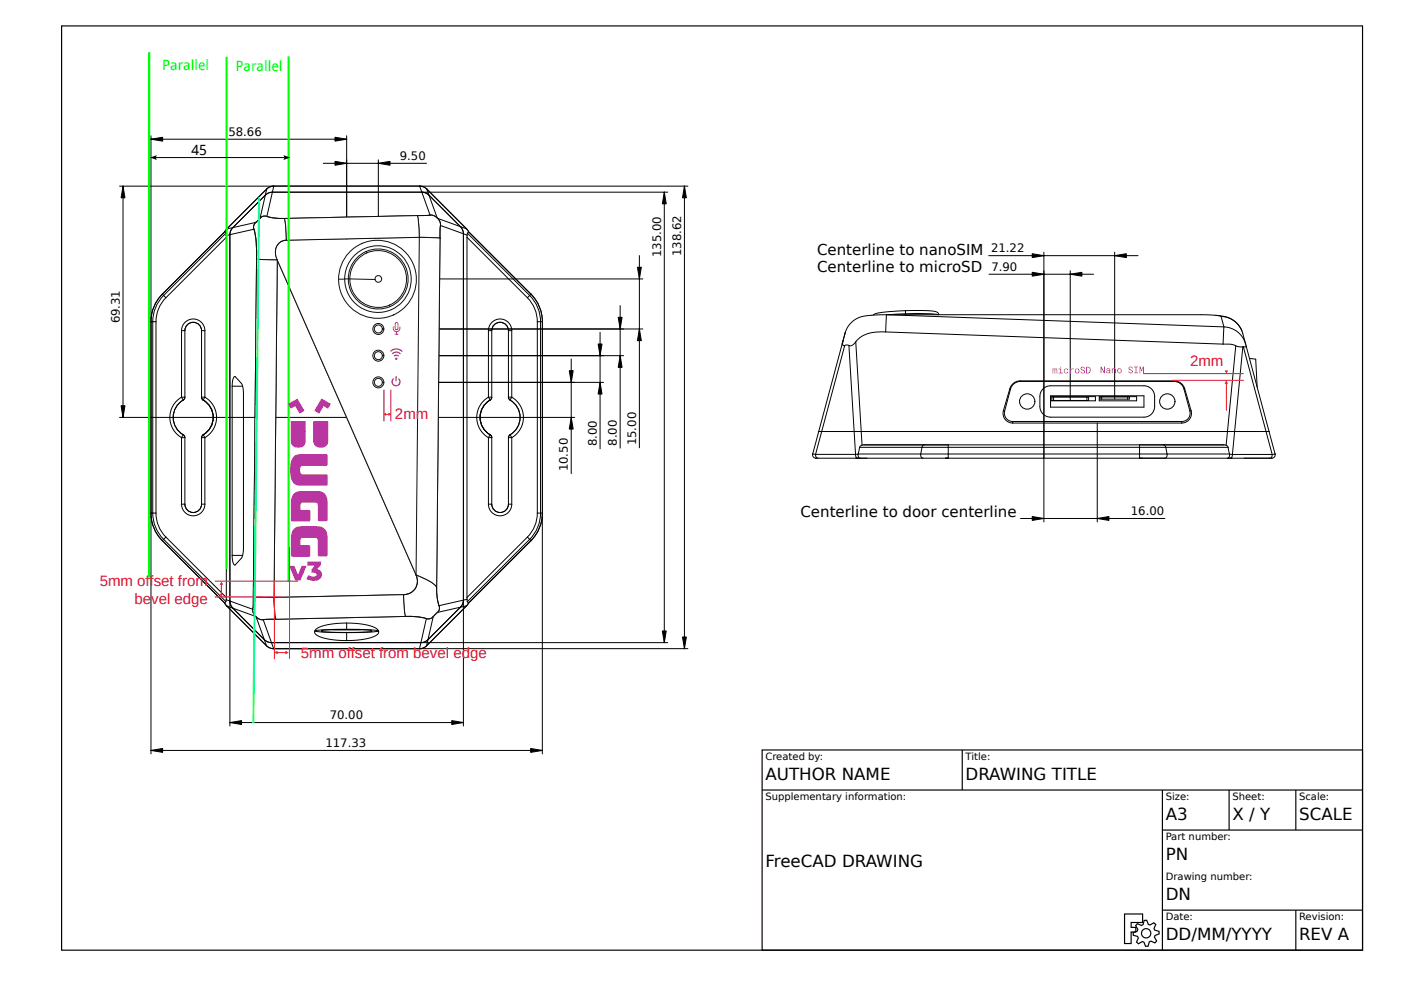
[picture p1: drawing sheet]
<svg xmlns="http://www.w3.org/2000/svg" width="420mm" height="297mm" viewBox="0 0 420 297" stroke-linecap="round" stroke-linejoin="round" font-family="sans-serif">
<!-- layer: Layer 1 -->
<g fill="none" stroke="#000" stroke-width=".35">
<path d="M18.5 7.8h390v277h-390zM228.5 224.8h180v60h-180zM228.5 236.8h180M288.5 224.8v12M348.5 236.8v48M368.5 236.8v12M388.5 236.8v12M348.5 248.8h60M337.1 273.9h5.4v2.6h-3.4v1.4h1.4v1.4h-1.4v3.5h-2zM341 276.8l1.2 .6 .5-.3 .3-1.3h.8l.5 1.2 .5 .2 1.1-.6 .6 .5-.6 1.2 .3 .5 1.3 .3v.8l-1.2 .5-.2 .5 .6 1.1-.5 .6-1.2-.5-.5 .2-.3 1.3h-.8l-.5-1.2-.5-.2-1.1 .7-.6-.6 .6-1.2-.3-.5-1.3-.3v-.8l1.2-.4 .2-.6-.6-1.1zM348.5 272.8h60M388.5 272.8v12"/>
<circle cx="343.6" cy="279.7" r="1.4"/>
</g>
<g fill="#fff">
<path d="M162.6 96.4v57.4z"/>
<path d="M45.2 96.4l.1 57.4z"/>
<path d="M82 194.4h43.8z"/>
<path d="M68 68.6l12-12a3 3 0 0 1 2.1-.8h43.7l1.2 .2 .9 .6 31.3 31.5a11.7 11.7 0 0 1 3.4 8.3v57.4a11.6 11.6 0 0 1-3.4 8.2l-31.3 31.6a2.99 2.99 0 0 1-2.1 .8h-43.8l-1.2-.2-.9-.7-31.2-31.5a11.7 11.7 0 0 1-3.5-8.2v-57.4a11.7 11.7 0 0 1 3.5-8.3z" fill-rule="evenodd"/>
<path d="M69.8 68.2l9.7-9.7-1.5 6.9 .8-.6 1.2 .1-1.2-.1-.8 .6 1.5-6.9 .8-.6 1.4-.3-1.7 7.3 2.3 .5 3 .1 .6 6.5a3.8 3.8 0 0 0-2.8 5.9l-6.2-.2-.1-5.6-.7-3.4 .7 3.4 .1 4.9-1.1 105.6 .1-3.8 6.2 .3 .6 6.5-3.8 .1 43.2-1 3.5 .2 2.2 .5-2.8-.6-3.5-.1-.5-6.5a4.1 4.1 0 0 0 3.7-5.9l4.5 2.1a2.64 2.64 0 0 1 1.7 3.2l.7 3.9-.5-2.4-.2-3.2 1.1-108.3-.1 3.8-6.2-.3-.6-6.5 3.8-.1-43.6 1-4-.3-1.3-.3 1.7-7.3h44.8l2.4 6.9 1.3 .2 .9 .6-.9-.6-1.3-.2-2.4-6.9h.4l1.7 .9 2.6 7 6.8 2.4 .6 .8 .3 1.4-6.9-2.5 6.9 2.5v109.8l-7.3 1.6 .1 1.1-.6 .9 .6-.9-.1-1.1 7.3-1.6v.4l-.9 1.7-6.9 1.5 6.9-1.5-9.7 9.7 1.6-6.9 1.2-1.3-1.8 1.7-.6 .3-.9-.1-1.6 7.2h-44.8l-2.5-6.9-1.2-.2-.9-.6 .9 .6 1.2 .2 2.5 6.9h-.5l-1.7-.9-2.6-7-6.8-2.4-.5-.8-.4-1.4 6.9 2.5-6.9-2.5v-109.8l7.2-1.6a1.82 1.82 0 0 1 .6-2.1z" fill-rule="evenodd"/>
<path d="M83.7 72.8l1-.6 1.2-.2 39.8-.9-1 101.2-41.6-94.4a4.3 4.3 0 0 1 .6-5.1z" fill-rule="evenodd"/>
<path d="M83.1 77.9l41.6 94.4a4.1 4.1 0 0 1-3.7 5.9l-38.9 .9z" fill-rule="evenodd"/>
<path d="M49.7 89.2l18.1-18.1v108l-18.1-18.1a10.2 10.2 0 0 1-2.9-7.2v-57.4a10.2 10.2 0 0 1 2.9-7.2z" fill-rule="evenodd"/>
<path d="M140 71.1l18.1 18.1a10.2 10.2 0 0 1 3 7.2v57.4a10.2 10.2 0 0 1-3 7.2l-18.1 18.1z" fill-rule="evenodd"/>
<path d="M105.1 75.2a11.7 11.7 0 0 0-1.6 15 11.7 11.7 0 0 0 14.4 4.2l-8.6-19.9a10 10 0 0 1 13.6 6.4 10 10 0 0 1-8.2 12.6 10 10 0 0 1-11.4-9.9l-1.8 .1 6.9-10.7-1.2 .6zM108.4 73l-6.9 10.7 1.7-.1a10.4 10.4 0 0 1 6.1-9.1l8.6 19.9a11.7 11.7 0 0 0 5.9-15.4 11.7 11.7 0 0 0-15.4-6z" fill-rule="evenodd"/>
<path d="M125.7 71.1l6.2 .3-1 104.5a14.2 14.2 0 0 0-6.2-3.6z" fill-rule="evenodd"/>
<path d="M76.9 77.7l6.2 .2-1 101.2-6.2-.3z" fill-rule="evenodd"/>
<path d="M55.4 96.6a3.5 3.5 0 0 1 3.9-.7 3.5 3.5 0 0 1 2.1 3.2v19.9a7 7 0 0 1 0 12.2v19.9a3.5 3.5 0 0 1-3.5 3.5 3.5 3.5 0 0 1-3.5-3.5v-19.9a7 7 0 0 1 0-12.2v-19.9a3.5 3.5 0 0 1 1-2.5z" fill-rule="evenodd"/>
<path d="M147.4 96.6a3.5 3.5 0 0 1 3.9-.7 3.5 3.5 0 0 1 2.1 3.2v19.9a7 7 0 0 1 0 12.2v19.9a3.5 3.5 0 0 1-3.5 3.5 3.5 3.5 0 0 1-3.5-3.5v-19.9a7 7 0 0 1 0-12.2v-19.9a3.5 3.5 0 0 1 1-2.5z" fill-rule="evenodd"/>
<path d="M105.1 75.2a11.7 11.7 0 0 0-1.6 15 11.7 11.7 0 0 0 14.4 4.2l-9.5-21.4-1.2 .6zM108.4 73l9.5 21.4a11.7 11.7 0 0 0 5.9-15.4 11.7 11.7 0 0 0-15.4-6z" fill-rule="evenodd"/>
<path d="M109.9 75.8l2.5 8a1 1 0 0 0 1.6 .6 1 1 0 0 0-.1-1.7 1 1 0 0 0-1.5 .8v.3l-7.5-.2 11.9 7.8a8.5 8.5 0 0 0 4.3-11.2 8.5 8.5 0 0 0-11.2-4.4zM106.6 76.2a10 10 0 0 1 15.5 2.7 10 10 0 0 1-6.4 14.4 10 10 0 0 1-12.4-9.7h1.1l5.3-8.2a9 9 0 0 0-4.5 11.8 9 9 0 0 0 11.8 4.6l-7.1-16a8.5 8.5 0 0 0-4.3 11.2 8.5 8.5 0 0 0 11.2 4.4l-11.9-7.8h-1.6a10 10 0 0 1 3.3-7.4zM109.7 75.4l-5.3 8.2 8 .2 4.6 8a9 9 0 0 0 4.6-11.8 9 9 0 0 0-11.9-4.6z" fill-rule="evenodd"/>
<path d="M56.4 97.1a2.5 2.5 0 0 1 2.6-.3 2.5 2.5 0 0 1 1.4 2.3l.2 20.4a6.3 6.3 0 0 1 0 11.2l-.2 20.4a2.5 2.5 0 0 1-2.5 2.5 2.5 2.5 0 0 1-2.5-2.5l-.1-20.4a6.3 6.3 0 0 1 0-11.2l.1-20.4a2.5 2.5 0 0 1 1-2z" fill-rule="evenodd"/>
<path d="M148.4 97.1a2.5 2.5 0 0 1 2.6-.3 2.5 2.5 0 0 1 1.4 2.3l.2 20.4a6.3 6.3 0 0 1 0 11.2l-.2 20.4a2.5 2.5 0 0 1-2.5 2.5 2.5 2.5 0 0 1-2.5-2.5l-.1-20.4a6.3 6.3 0 0 1 0-11.2l.1-20.4a2.5 2.5 0 0 1 1-2z" fill-rule="evenodd"/>
<path d="M85.3 65.5l39.8-.9 .6 6.5-39.8 .9z" fill-rule="evenodd"/>
<path d="M82.1 179.1l38.9-.9 .5 6.5-38.8 .9z" fill-rule="evenodd"/>
<path d="M106.8 77.4a9 9 0 0 0-.7 11.4 9 9 0 0 0 10.9 3l-7.3-16.4-1 .5zM109.7 75.4l7.3 16.4a9 9 0 0 0 4.6-11.8 9 9 0 0 0-11.9-4.6z" fill-rule="evenodd"/>
<path d="M109.9 75.8l6.9 15.6a8.5 8.5 0 0 0 4.3-11.2 8.5 8.5 0 0 0-11.2-4.4zM107.2 77.8a8.5 8.5 0 0 0-.8 10.7 8.5 8.5 0 0 0 10.4 2.9l-6.9-15.6-1 .5z" fill-rule="evenodd"/>
<path d="M70.2 112.9l.4 .1 1.9 2.1 .5 2.9v46.7l-.5 2.4-1.9 2.1a.46 .46 0 0 1-.5 0 .46 .46 0 0 1-.2-.5l-.3-2.3v-50.7l.2-1.8z" fill-rule="evenodd"/>
<path d="M70.2 112.9l.4 .1 1.8 2 .6 2.4v46.8l-.3 2.2h-3.1v-50.7h3.1h-3.1l.2-1.8z" fill-rule="evenodd"/>
<path d="M138.9 70.1l1.1 .4v109.1l-1.1 .3z" fill-rule="evenodd"/>
<path d="M67.8 70.6l1.1-.3v109.8l-1.1-.4z" fill-rule="evenodd"/>
<path d="M82.1 55.8h43.7l.7 1.8h-44.8z" fill-rule="evenodd"/>
<path d="M81.4 192.6h44.8l-.4 1.8h-43.8z" fill-rule="evenodd"/>
<path d="M94.8 188.5a21 21 0 0 1 12.1-1.6 10.5 10.5 0 0 1 6.4 1.9l.2 .8a5.6 5.6 0 0 1-4.3 2 27.1 27.1 0 0 1-14.1-1.1 1.08 1.08 0 0 1-.8-.9 1.08 1.08 0 0 1 .5-1.1z" fill-rule="evenodd"/>
<path d="M45.8 96.4h1v57.4h-1z" fill-rule="evenodd"/>
<path d="M161.1 96.4h.9v57.4h-.9z" fill-rule="evenodd"/>
<path d="M94.4 189a102.7 102.7 0 0 1 19 0l.1 .6a5.6 5.6 0 0 1-4.3 2l-5.3 .4v-2.4l6.6-.1 3-.4a97.6 97.6 0 0 1-19.1 0l3 .4 6.5 .1v2.4a18.3 18.3 0 0 1-9.2-1.8l-.4-.6z" fill-rule="evenodd"/>
<path d="M162 96.4h.6v57.4h-.6z" fill-rule="evenodd"/>
<path d="M45.3 96.4h.5v57.4h-.5z" fill-rule="evenodd"/>
<path d="M67.8 69.9v1.2l-18.1 18.1-.6-.6z" fill-rule="evenodd"/>
<path d="M140 179.1l18.1-18.1 .7 .6-18.7 18.7z" fill-rule="evenodd"/>
<path d="M49.7 161l18.1 18.1-.1 1.2-18.6-18.7z" fill-rule="evenodd"/>
<path d="M140.1 69.9l18.7 18.7-.7 .6-18.1-18.1z" fill-rule="evenodd"/>
<path d="M128.6 58.5l9.4 9.4-6.9-2.6z" fill-rule="evenodd"/>
<path d="M69.8 182.3l7 2.6 2.4 6.8z" fill-rule="evenodd"/>
<path d="M60.4 99.1h1v19.9h-1z" fill-rule="evenodd"/>
<path d="M146.4 99.1h1v19.9h-1z" fill-rule="evenodd"/>
<path d="M54.4 131.2h1v19.9h-1z" fill-rule="evenodd"/>
<path d="M152.4 131.2h1v19.9h-1z" fill-rule="evenodd"/>
<path d="M146.4 131.2h1v19.9h-1z" fill-rule="evenodd"/>
<path d="M60.4 131.2h1v19.9h-1z" fill-rule="evenodd"/>
<path d="M54.4 99.1h1v19.9h-1z" fill-rule="evenodd"/>
<path d="M152.4 99.1h1v19.9h-1z" fill-rule="evenodd"/>
<path d="M80 56.6l-.5 1.9-9.7 9.7-1.8 .4z" fill-rule="evenodd"/>
<path d="M138 182l1.9-.4-12 11.9 .4-1.8z" fill-rule="evenodd"/>
<path d="M158.8 161.6l.4 .4-18.8 18.8-.3-.5z" fill-rule="evenodd"/>
<path d="M48.7 88.2l18.7-18.8 .4 .5-18.7 18.7z" fill-rule="evenodd"/>
<path d="M140.4 69.4l18.8 18.8-.4 .4-18.7-18.7z" fill-rule="evenodd"/>
<path d="M48.7 162l.4-.4 18.6 18.7-.3 .4z" fill-rule="evenodd"/>
<path d="M94.8 188.5a17.3 17.3 0 0 1 9.1-1.8v1.9l-6.3 .1-3.2 .3z" fill-rule="evenodd"/>
<path d="M103.9 186.7a17.3 17.3 0 0 1 9.1 1.8l.4 .5-3.1-.3-6.4-.1z" fill-rule="evenodd"/>
<path d="M53.1 120l1.3-1 .5 .9a6 6 0 0 0 0 10.4l-.5 .9a7 7 0 0 1-1.3-11.2z" fill-rule="evenodd"/>
<path d="M61.4 119a7 7 0 0 1 0 12.2l-.5-.9a6 6 0 0 0 0-10.4z" fill-rule="evenodd"/>
<path d="M153.4 119a7 7 0 0 1 0 12.2l-.5-.9a6 6 0 0 0 0-10.4z" fill-rule="evenodd"/>
<path d="M145.1 120l1.3-1 .5 .9a6 6 0 0 0 0 10.4l-.5 .9a7 7 0 0 1-1.3-11.2z" fill-rule="evenodd"/>
<path d="M127.8 185.4h1l1.1-.6-1.6 6.9-.8 .6-1.3 .3z" fill-rule="evenodd"/>
<path d="M69.8 68.2l6.9-1.6a1.84 1.84 0 0 0-.6 2.1l-7.2 1.6 .3-1.3z" fill-rule="evenodd"/>
<path d="M127.9 56.7l12 11.9-1.9-.7-9.4-9.4z" fill-rule="evenodd"/>
<path d="M68 181.6l1.8 .7 9.4 9.4 .7 1.8z" fill-rule="evenodd"/>
<path d="M96.4 188.9l10.9-.2 4.1 .2v.4l-11.3 .2-3.7-.2z" fill-rule="evenodd"/>
<path d="M96.8 188.9l11.4-.2 2.8 .2 .4 .4-7.5 .2-7.5-.2z" fill-rule="evenodd"/>
<path d="M147.4 96.6a3.5 3.5 0 0 1 3.9-.7 3.5 3.5 0 0 1 2.1 3.2h-1a2.5 2.5 0 0 0-2.5-2.5 2.5 2.5 0 0 0-2.5 2.5h-1a3.5 3.5 0 0 1 1-2.5z" fill-rule="evenodd"/>
<path d="M55.4 96.6a3.5 3.5 0 0 1 3.9-.7 3.5 3.5 0 0 1 2.1 3.2h-1a2.5 2.5 0 0 0-2.5-2.5 2.5 2.5 0 0 0-2.5 2.5h-1a3.5 3.5 0 0 1 1-2.5z" fill-rule="evenodd"/>
<path d="M146.4 151.1h1a2.5 2.5 0 0 0 2.5 2.5 2.5 2.5 0 0 0 2.5-2.5h1a3.5 3.5 0 0 1-3.5 3.5 3.5 3.5 0 0 1-3.5-3.5z" fill-rule="evenodd"/>
<path d="M54.4 151.1h1a2.5 2.5 0 0 0 2.5 2.5 2.5 2.5 0 0 0 2.5-2.5h1a3.5 3.5 0 0 1-3.5 3.5 3.5 3.5 0 0 1-3.5-3.5z" fill-rule="evenodd"/>
<path d="M45.8 153.8h1a10.2 10.2 0 0 0 2.9 7.2l-.6 .6a11.1 11.1 0 0 1-3.3-7.8z" fill-rule="evenodd"/>
<path d="M158.8 88.6a11.1 11.1 0 0 1 3.2 7.8h-.9a10.2 10.2 0 0 0-3-7.2z" fill-rule="evenodd"/>
<path d="M161.1 153.8h.9a11.1 11.1 0 0 1-3.2 7.8l-.7-.6a10.2 10.2 0 0 0 3-7.2z" fill-rule="evenodd"/>
<path d="M49.1 88.6l.6 .6a10.2 10.2 0 0 0-2.9 7.2h-1a11.1 11.1 0 0 1 3.3-7.8z" fill-rule="evenodd"/>
<path d="M69.6 166.4h3.1l-.3 .9-1.8 1.9a.46 .46 0 0 1-.5 0 .46 .46 0 0 1-.2-.5z" fill-rule="evenodd"/>
<path d="M158.8 88.6l.4-.4a11.7 11.7 0 0 1 3.4 8.2h-.6a11.1 11.1 0 0 0-3.2-7.8z" fill-rule="evenodd"/>
<path d="M45.3 153.8h.5a11.1 11.1 0 0 0 3.3 7.8l-.4 .4a11.7 11.7 0 0 1-3.4-8.2z" fill-rule="evenodd"/>
<path d="M48.7 88.2l.4 .4a11.1 11.1 0 0 0-3.3 7.8h-.5a11.7 11.7 0 0 1 3.4-8.2z" fill-rule="evenodd"/>
<path d="M162 153.8h.6a11.7 11.7 0 0 1-3.4 8.2l-.4-.4a11.1 11.1 0 0 0 3.2-7.8z" fill-rule="evenodd"/>
<path d="M126.2 192.6l1.3-.3 .8-.6-.4 1.8-.9 .6-1.2 .3z" fill-rule="evenodd"/>
<path d="M80 56.6l.8-.6 1.3-.2-.4 1.8-1.4 .3-.8 .6z" fill-rule="evenodd"/>
<path d="M125.8 55.8l1.2 .2 .9 .7 .7 1.8-1.2-.8-.9-.1z" fill-rule="evenodd"/>
<path d="M79.2 191.7l1.3 .7 .9 .2 .6 1.8-1.2-.2-.9-.7z" fill-rule="evenodd"/>
<path d="M138.9 179.9l1.1-.3 .1 .7a.63 .63 0 0 1 .3 .6 .63 .63 0 0 1-.4 .6l-2 .5 .6-.8z" fill-rule="evenodd"/>
<path d="M68 68.6l1.8-.4-.6 .8-.3 1.3-1.1 .3v-.7a.63 .63 0 0 1-.4-.6 .63 .63 0 0 1 .5-.6z" fill-rule="evenodd"/>
<path d="M138 67.9l2.1 .9a.66 .66 0 0 1 .3 .6 .66 .66 0 0 1-.3 .6l-.1 .5-1.1-.4-.3-1.4z" fill-rule="evenodd"/>
<path d="M67.8 179.7l1.1 .4 .2 1 .7 1.2-2-.9a.66 .66 0 0 1-.4-.6 .66 .66 0 0 1 .4-.6z" fill-rule="evenodd"/>
<path d="M82.1 55.8h43.7z" fill-rule="evenodd"/>
<path d="M140.4 180.8l18.8-18.8z" fill-rule="evenodd"/>
<path d="M67.4 69.4l-18.7 18.8z" fill-rule="evenodd"/>
<path d="M140.4 69.4l18.8 18.8z" fill-rule="evenodd"/>
<path d="M48.7 162l18.7 18.8z" fill-rule="evenodd"/>
<path d="M99.6 188.7h8.6z" fill-rule="evenodd"/>
<path d="M54.9 130.3l.5 .9h-1z" fill-rule="evenodd"/>
<path d="M146.4 119h1v.3l-.5 .6z" fill-rule="evenodd"/>
<path d="M152.7 130.5l.2-.2 .5 .9h-1z" fill-rule="evenodd"/>
<path d="M146.9 130.3l.5 .9h-1z" fill-rule="evenodd"/>
<path d="M60.7 130.5l.2-.2 .5 .9h-1z" fill-rule="evenodd"/>
<path d="M152.4 119h1l-.5 .9z" fill-rule="evenodd"/>
<path d="M54.4 119h1l-.5 .9z" fill-rule="evenodd"/>
<path d="M60.4 119h1l-.5 .9z" fill-rule="evenodd"/>
<path d="M162.6 153.8a11.2 11.2 0 0 1-3.4 8.2 11.7 11.7 0 0 0 3.4-8.2z" fill-rule="evenodd"/>
<path d="M45.2 153.8a12.1 12.1 0 0 0 3.5 8.2 11.7 11.7 0 0 1-3.5-8.2z" fill-rule="evenodd"/>
<path d="M48.7 88.1a12.1 12.1 0 0 0-3.5 8.3 11.7 11.7 0 0 1 3.5-8.3z" fill-rule="evenodd"/>
<path d="M159.2 88.2a11.3 11.3 0 0 1 3.4 8.2 11.7 11.7 0 0 0-3.4-8.2z" fill-rule="evenodd"/>
<path d="M68 68.6l12-12z" fill-rule="evenodd"/>
<path d="M139.9 181.6l-12 11.9z" fill-rule="evenodd"/>
<path d="M68 181.6l11.9 11.9z" fill-rule="evenodd"/>
<path d="M127.9 56.7l12 11.9z" fill-rule="evenodd"/>
<path d="M111 188.9h.4v.4z" fill-rule="evenodd"/>
<path d="M96.4 188.9h.4l-.4 .4z" fill-rule="evenodd"/>
<path d="M125.8 194.4l1.2-.3 .9-.5a2.78 2.78 0 0 1-2.1 .8z" fill-rule="evenodd"/>
<path d="M80 56.6a2.79 2.79 0 0 1 2.1-.8l-1.3 .2z" fill-rule="evenodd"/>
<path d="M79.9 193.5l.9 .7 1.2 .2a2.82 2.82 0 0 1-2.1-.9z" fill-rule="evenodd"/>
<path d="M125.8 55.8a3 3 0 0 1 2.1 .9l-.9-.7z" fill-rule="evenodd"/>
<path d="M68 68.6l-.6 .8z" fill-rule="evenodd"/>
<path d="M140.4 180.8l-.5 .8z" fill-rule="evenodd"/>
<path d="M139.9 68.6l.6 .8z" fill-rule="evenodd"/>
<path d="M67.4 180.8l.6 .8z" fill-rule="evenodd"/>
<path d="M75.8 182.6l.1 1 .7 1.1-.7-1.1z" fill-rule="evenodd"/>
<path d="M76.7 66.6l1.3-1.2z" fill-rule="evenodd"/>
<path d="M131.2 65.5l.7 1.1 .1 1-.1-1z" fill-rule="evenodd"/>
<circle cx="113.4" cy="114.6" r="1.65"/>
<circle cx="113.4" cy="98.6" r="1.65"/>
<circle cx="113.4" cy="106.6" r="1.65"/>
<circle cx="113.4" cy="106.6" r="1.2"/>
<circle cx="113.4" cy="114.6" r="1.2"/>
<circle cx="113.4" cy="98.6" r="1.2"/>
<circle cx="113.4" cy="83.6" r="1"/>
</g>
<g fill="none" stroke="#000" stroke-width=".3">
<path d="M35.8 55.8h170.4M36.9 55.8l.6 3.5h-1.2zM36.9 55.8v69.3M45.3 41.7l3.5-.6v1.2zM45.3 40.7v185.2M45.3 41.7h58.6M79.5 58.5l-9.7 9.7-.6 .8-.3 1.3M79.5 58.5l-1.5 6.9M80 56.6h.1M80 56.6l-12 12M80 56.6l-.5 1.9M82.1 55.8l-1.3 .2-.8 .6"/>
<path d="M82.1 55.8a3 3 0 0 0-2.1 .8M82.1 55.8h.1M82.1 55.8l-2.1 9.1M96.9 48.9h31M100.4 48.4l3.5 .5-3.5 .6zM100.4 41.1l3.5 .6-3.5 .6zM103.9 40.7v84.4M113.4 48.9l3.5-.5v1.1zM113.4 47.9v65.5M125.8 55.8l1.2 .2 .9 .6M125.8 55.8l1.2 .2 .9 .7M125.8 55.8l3.1 8.7"/>
<path d="M125.8 55.8h.1M126.5 57.6l.9 .1 1.2 .8 9.4 9.4 .6 .8 .3 1.4v147.5M127.9 56.7l12 11.9M127.9 56.7l3.2 8.6M127.9 56.6v.1M199.1 57.6l.6 3.5h-1.1zM199.1 57.6v135M200.2 57.6h-118.5l-1.4 .3-.8 .6M205.2 55.8l.6 3.5h-1.2zM205.2 55.8v138.6M67.4 69.4h.1M67.4 69.4l-18.7 18.8"/>
<path d="M67.4 69.4l.4 .5M67.8 69.9v.7M67.8 69.9l-18.7 18.7M67.8 70.6v.5M67.8 71.1v108M67.8 71.1l-18.1 18.1M68 68.6h.1M68 68.6l-.6 .8M68.9 70.3v147.3M68.9 70.3l-1.1 .3M76.1 68.7l.7 3.4 .1 5.6M76.1 68.7l-7.2 1.6"/>
<path d="M76.7 66.6a1.84 1.84 0 0 0-.6 2.1M76.7 66.6l-8.7 2M76.9 77.7l6.2 .2M76.9 77.7l-1 101.1M78 65.4l-1.3 1.2M80 64.9l2.3 .5 3 .1M80 64.9l-1.2-.1-.8 .6M83.1 77.9l41.6 94.4M83.1 77.9l-1 101.2M85.3 65.5l.6 6.5M85.9 72a3.8 3.8 0 0 0-2.8 5.9M125.1 64.6l.6 6.5"/>
<path d="M125.1 64.6l-39.8 .9M125.7 71.1l-1 101.2M125.7 71.1l6.2 .3M125.7 71.1l-39.8 .9M128.9 64.5l1.3 .2 .9 .6M128.9 64.5l-3.8 .1M131.1 65.3l.1 .2M131.2 65.5l8.7 3.1M131.2 65.5l.7 1.1 .1 1M131.9 71.4l-1 104.5M132 67.6l8 2.9M132 67.6l-.1 3.8"/>
<path d="M139.9 68.6l.6 .8M139.9 68.6h.1M140 71.1v108M140 71.1l18.1 18.1M140 70.5v.6M140.1 69.9l-.1 .6M140.1 69.9l18.7 18.7M140.4 69.4l-.3 .5M140.4 69.4l18.8 18.7M140.5 69.4h-.1M140.5 69.4h.1M191.7 76.6v57.6"/>
<path d="M45.2 96.4v57.4M45.2 96.4h1.6M46.8 96.4v57.4M48.7 88.1a11.7 11.7 0 0 0-3.5 8.3M48.7 88.1l.4 .5M48.7 88.2a11.7 11.7 0 0 0-3.4 8.2M49.1 88.6a11.1 11.1 0 0 0-3.3 7.8v57.4a11.1 11.1 0 0 0 3.3 7.8l18.6 18.7M49.1 88.6l.6 .6M49.7 89.2a10.2 10.2 0 0 0-2.9 7.2M54.4 99.1a3.5 3.5 0 0 1 3.5-3.5 3.5 3.5 0 0 1 3.5 3.5M54.4 99.1h1M54.4 99.1v19.9"/>
<path d="M55.4 99.1a2.5 2.5 0 0 1 2.5-2.5 2.5 2.5 0 0 1 2.5 2.5M55.4 99.1v19.9M60.4 99.1v19.9M60.4 99.1h1M61.4 99.1v19.9M103.3 83.6l-1.8 .1M103.3 83.6l9.1 .2M114.4 83.6a1 1 0 0 0-1.1-1 1 1 0 0 0-.9 1.2M114.4 83.6a1 1 0 0 1-.9 1 1 1 0 0 1-1.1-.8M114.4 83.6h78.3M115.1 98.6h77.6M146.4 99.1h1"/>
<path d="M146.4 99.1a3.5 3.5 0 0 1 3.5-3.5 3.5 3.5 0 0 1 3.5 3.5M146.4 99.1v19.9M147.4 99.1a2.5 2.5 0 0 1 2.5-2.5 2.5 2.5 0 0 1 2.5 2.5M147.4 99.1v19.9M152.4 99.1v19.9M152.4 99.1h1M153.4 99.1v19.9M158.1 89.2a10.2 10.2 0 0 1 3 7.2M158.8 88.6a11.1 11.1 0 0 1 3.2 7.8v57.4a11.1 11.1 0 0 1-3.2 7.8M158.8 88.6l-.7 .6M159.2 88.2a11.7 11.7 0 0 1 3.4 8.2v129.5M159.2 88.2l-.4 .4"/>
<path d="M159.2 88.1a11.7 11.7 0 0 1 3.4 8.3M159.2 88.1v.1M161.1 96.4h1.5M161.1 96.4v57.4M162.6 96.4v57.4M179.9 99.6v34.9M185.3 95.1h1.2l-.6 3.5zM185.9 91.6v42.7M191.1 80.1h1.2l-.6 3.5zM191.7 98.6l.6 3.5h-1.2zM54.4 119a7 7 0 0 0 0 12.2M54.4 119l.5 .9"/>
<path d="M54.4 119h1M54.9 119.9a6 6 0 0 0 0 10.4M55.4 119l-.5 .9M60.4 119h1M60.4 119l.5 .9M60.9 119.9a6 6 0 0 1 0 10.4M61.4 119a7 7 0 0 1 0 12.2M61.4 119l-.5 .9M69.6 115.7l.2-2a.58 .58 0 0 1 .8-.7l1.9 2.2 .5 2.8v46.7l-.5 2.4-1.9 2.1a.46 .46 0 0 1-.5 0 .46 .46 0 0 1-.2-.5l-.3-2.3M69.6 115.7v50.7M69.6 115.7h3.1M115.1 106.6h71.9"/>
<path d="M146.4 119a7 7 0 0 0 0 12.2M146.4 119h1M146.4 119l.5 .9M146.9 119.9a6 6 0 0 0 0 10.4M147.4 119l-.5 .9M152.4 119l.5 .9M152.4 119h1M152.9 119.9a6 6 0 0 1 0 10.4M153.4 119a7 7 0 0 1 0 12.2M153.4 119l-.5 .9M170.7 111.1h1.1l-.6 3.5zM171.2 107.6v34.4"/>
<path d="M179.3 103.1h1.2l-.6 3.5zM179.9 114.6l.6 3.5h-1.2zM180.9 114.6h-65.8M185.9 106.6l.6 3.5h-1.2zM35.8 125.1h136.5M36.3 121.6h1.2l-.6 3.5zM54.4 131.2h1M54.4 131.2v19.9M54.9 130.3l.5 .9M54.9 130.3l-.5 .9M55.4 131.2v19.9M60.4 131.2h1"/>
<path d="M60.4 131.2v19.9M60.9 130.3l.5 .9M60.9 130.3l-.5 .9M61.4 131.2v19.9M146.4 131.2h1M146.4 131.2v19.9M146.9 130.3l.5 .9M146.9 130.3l-.5 .9M147.4 131.2v19.9M152.4 131.2v19.9M152.4 131.2h1M152.9 130.3l-.5 .9"/>
<path d="M152.9 130.3l.5 .9M153.4 131.2v19.9M171.2 125.1l.6 3.5h-1.1zM45.2 153.8h1.6M45.2 153.8a11.7 11.7 0 0 0 3.5 8.2M45.3 153.8a11.7 11.7 0 0 0 3.4 8.2M46.8 153.8a10.2 10.2 0 0 0 2.9 7.2M54.4 151.1a3.5 3.5 0 0 0 3.5 3.5 3.5 3.5 0 0 0 3.5-3.5M54.4 151.1h1M55.4 151.1a2.5 2.5 0 0 0 2.5 2.5 2.5 2.5 0 0 0 2.5-2.5M60.4 151.1h1M146.4 151.1h1"/>
<path d="M146.4 151.1a3.5 3.5 0 0 0 3.5 3.5 3.5 3.5 0 0 0 3.5-3.5M147.4 151.1a2.5 2.5 0 0 0 2.5 2.5 2.5 2.5 0 0 0 2.5-2.5M152.4 151.1h1M161.1 153.8h1.5M161.1 153.8a10.2 10.2 0 0 1-3 7.2M162.6 153.8a11.7 11.7 0 0 1-3.4 8.2M48.7 162l18.7 18.8M48.7 162h.1M49.7 161l-1 1M49.7 161l18.1 18.1M67.8 179.7l8 2.9M67.8 179.7l-.1 .6"/>
<path d="M67.8 179.1v.6M69.6 166.4h3.1M75.9 178.8l6.2 .3M75.9 178.8l-.1 3.8M82.1 179.1l.6 6.5M121 178.2l.5 6.5M121 178.2l-38.9 .9M124.7 172.3a4.1 4.1 0 0 1-3.7 5.9M124.7 172.3l2.9 1.3a8 8 0 0 1 3.3 2.3M130.9 175.9l.2 3.2 .5 2.4M138.9 179.9l-.3 1.3-.6 .8M138.9 179.9l-7.3 1.6"/>
<path d="M140 179.1v.5M140 179.6l.1 .7M140 179.6l-1.1 .3M158.1 161l-18.1 18.1M158.1 161l.7 .6M158.8 161.6l.4 .4M158.8 161.6l-18.7 18.7M159.2 162l-18.8 18.8M159.2 162h.1M67.4 180.8l.6 .8M67.4 180.8h.1M67.7 180.3l-.3 .4"/>
<path d="M68 181.6l11.9 11.9M68 181.6l8.6 3.1M68 181.6h.1M68.9 180.1l.2 1 .7 1.2 9.4 9.4 1.7 .9h119.3M75.8 182.6l.1 1 .7 1.1M76.6 184.7l.2 .2M76.8 184.9l.9 .6 1.2 .2M76.8 184.9l3.1 8.6M78.9 185.7l3.1 8.7M79.9 193.5l.9 .7 1.2 .2M79.9 193.5h.1M82 194.4h124.2"/>
<path d="M82 194.4h.1M82.7 185.6l-3.8 .1M94.4 189.1l3 .4 6.5 .1M94.4 189l-.1 .6a5.6 5.6 0 0 0 4.4 2l5.2 .4M96.4 189.3v-.4h.5l7-.2 7 .2h.5v.4M96.4 189.3l7.5 .2 7.5-.2M96.8 188.9l-.4 .4M99.6 188.7h8.6M103.9 188.6l-6.3 .1-3.2 .3M103.9 186.7a17.3 17.3 0 0 0-9.1 1.8l-.4 .5M103.9 188.6l6.4 .1 3.1 .3M103.9 186.7a17.3 17.3 0 0 1 9.1 1.8l.4 .5"/>
<path d="M103.9 186.7v1.9M103.9 189.6v2.4M111 188.9l.4 .4M113.4 189l.1 .6a5.6 5.6 0 0 1-4.3 2l-5.3 .4M113.5 189.1l-3 .4-6.6 .1M121.5 184.7l3.5 .1 2.8 .6M121.5 184.7l-38.8 .9M125.8 194.4h.1M127.8 185.4l-2 9M127.9 193.5l-.9 .6-1.2 .3M127.9 193.5v.1M127.9 193.6a2.99 2.99 0 0 1-2.1 .8"/>
<path d="M128.3 191.7l-.4 1.8M128.3 191.7l-.8 .6-1.3 .3M129.9 184.8l-1.1 .6h-1M129.9 184.8l-1.6 6.9M131.1 183.5l-1.2 1.3M131.6 181.5l.1 1.1-.6 .9M138 182l-9.7 9.7M138 182l-6.9 1.5M139.9 181.6l-1.9 .4M139.9 181.6h.1M139.9 181.6l-12 12M140.1 180.3l.3 .5"/>
<path d="M140.4 180.8h.1M140.4 180.8l-.5 .8M198.6 189.1h1.1l-.6 3.5zM204.6 190.9h1.2l-.6 3.5zM68.9 216.5h70M68.9 216.5l3.5-.5v1.1zM135.4 216l3.5 .5-3.5 .6zM45.3 224.9l3.5-.6v1.2zM45.3 224.9h117.3M159.1 224.3l3.5 .6-3.5 .6z"/>
<circle cx="113.2" cy="83.7" r="11.7"/>
<circle cx="113.3" cy="83.7" r="10"/>
<circle cx="113.4" cy="83.6" r="9"/>
<circle cx="113.4" cy="83.6" r="8.5"/>
<circle cx="113.4" cy="98.6" r="1.65"/>
<circle cx="113.4" cy="98.6" r="1.2"/>
<circle cx="113.4" cy="114.6" r="1.65"/>
<circle cx="113.4" cy="106.6" r="1.2"/>
<circle cx="113.4" cy="106.6" r="1.65"/>
<circle cx="113.4" cy="114.6" r="1.2"/>
</g>
<g fill="#000">
<path d="M36.9 55.8l.6 3.5h-1.2zM45.3 41.7l3.5-.6v1.2zM100.4 48.4l3.5 .5-3.5 .6zM100.4 41.1l3.5 .6-3.5 .6zM113.4 48.9l3.5-.5v1.1zM199.1 57.6l.6 3.5h-1.1zM205.2 55.8l.6 3.5h-1.2zM185.3 95.1h1.2l-.6 3.5zM191.7 98.6l.6 3.5h-1.2zM191.1 80.1h1.2l-.6 3.5zM170.7 111.1h1.1l-.6 3.5zM179.3 103.1h1.2l-.6 3.5z"/>
<path d="M179.9 114.6l.6 3.5h-1.2zM185.9 106.6l.6 3.5h-1.2zM36.3 121.6h1.2l-.6 3.5zM171.2 125.1l.6 3.5h-1.1zM198.6 189.1h1.1l-.6 3.5zM204.6 190.9h1.2l-.6 3.5zM68.9 216.5l3.5-.5v1.1zM135.4 216l3.5 .5-3.5 .6zM45.3 224.9l3.5-.6v1.2zM159.1 224.3l3.5 .6-3.5 .6z"/>
</g>
<g fill="#fff">
<path d="M374.6 107.4l1.8 .2 .5 8.4z"/>
<path d="M252.7 102.2a.76 .76 0 0 0-.2 .9 .76 .76 0 0 0 .7 .4l-6.9 25.8h9.8l-1.6-25.8a1.74 1.74 0 0 0 2-1.1l1.7 26.9h109.8l2.5-25.7-2.5 25.7h2.1l2.5-25.3-2.5 25.3h10.3l1.8 6.8a1.14 1.14 0 0 1-1.5 1.2h-12.7a.95 .95 0 0 0 .6-1.2h-18.7a1.09 1.09 0 0 1-.4 1.1 1.09 1.09 0 0 1-1.2 .1h-6.7h26.4a1.02 1.02 0 0 0 1.5-1.1l-.2 .8-.5 .3h11.9l.5-.3 .2-.8-.2 .8-.5 .3a1.18 1.18 0 0 0 1.5-1.2l-.8 .1-8.7-32.2 6.8 25.3h.9l-3.5-13.3-.5-8.4-1.8-.2-1-3.7-.1 .2-.8 .1 .9-.1-.2-.8 8.9 33-12.8 .1a.6 .6 0 0 0-.8 0 .6 .6 0 0 0-.2 .7l-.5 .4h-18.8l.5-.4 .2-.8h-8.3v1.2h-83.8a.99 .99 0 0 1-1-.1 .99 .99 0 0 1-.3-1l.1 .8 .6 .3h-12.8a1 1 0 0 1-.8-1.2 1 1 0 0 0 1 1.2h.6l-.5-.3-.2-.8 .2 .8 .5 .3h12.6a.95 .95 0 0 1-.6-1.2 .95 .95 0 0 0 .6 1.2h18.9l-.6-.4-.1-.8a1.09 1.09 0 0 0 .4 1.1 1.09 1.09 0 0 0 1.2 .1h6.7v-1.2h-40.7z" fill-rule="evenodd"/>
<path d="M261.2 94.5l.6-.1a4.7 4.7 0 0 1 3.3-.9l8.1-.4a20.9 20.9 0 0 1 7.8 .5l.5 .7 81.3 .1a16.4 16.4 0 0 1 7.1 1.7l1.6 1.6 .8 1.5a8 8 0 0 0-7.8-4.7l2.7 .4a7.1 7.1 0 0 1 5.4 5.1l.8 3.1-.8-3.1a7 7 0 0 0-6.5-5.2l.8 3.2a7 7 0 0 1 6.5 5.1 7 7 0 0 0-6.5-5.1l-.2 5.1 2.3 .1 1.5 .4-1.9-.5-103.1-3.6a10 10 0 0 0-8.7 2.6l-.3 .3a9.2 9.2 0 0 1 8.3-2.9h.7l.3-5.2z" fill-rule="evenodd"/>
<path d="M303.7 115l1-.6 1.2-.2h46.1a3.2 3.2 0 0 1 3.1 2.3l2 6.6a2.9 2.9 0 0 1-2.8 3.7h-50.7a2.9 2.9 0 0 1-2.8-3.7l2-6.9z" fill-rule="evenodd"/>
<path d="M303.8 115.1l.9-.6 1.2-.2 46.7 .1 1 .4 1.1 1.2 2 7.2a2.5 2.5 0 0 1-2.4 3.1h-50.7a2.5 2.5 0 0 1-2.4-3.1l1.8-6.7z" fill-rule="evenodd"/>
<path d="M265.8 94.3l101.1 3.7-.2 5.1-101.2-3.6z" fill-rule="evenodd"/>
<path d="M258.2 129.3h109.8l-.4 4.2-109.2-.1z" fill-rule="evenodd"/>
<path d="M312.7 116.6a3.2 3.2 0 0 1 2.2-1h28a3.2 3.2 0 0 1 3.2 3.2 6.5 6.5 0 0 1-.5 4.8 3.2 3.2 0 0 1-2.7 1.4h-28a3.2 3.2 0 0 1-3.2-3.2 6.5 6.5 0 0 1 .6-4.8z" fill-rule="evenodd"/>
<path d="M265.8 94.3l96.1 .1 4.1 .4 .9 3.2z" fill-rule="evenodd"/>
<path d="M284.3 134.1h57.3v2h-57.3z" fill-rule="evenodd"/>
<path d="M314.9 118.6h28v3.4h-28z" fill-rule="evenodd"/>
<path d="M246.3 129.3h9.8l.4 6.9h-12z" fill-rule="evenodd"/>
<path d="M370.1 129.3h9.4l1.9 6.9h-11.9z" fill-rule="evenodd"/>
<path d="M284.3 136.1h57.3v1.2h-57.3z" fill-rule="evenodd"/>
<path d="M254.5 103.5a1.74 1.74 0 0 0 2-1.1l1.7 26.9h-2.1z" fill-rule="evenodd"/>
<path d="M284.3 133.3h57.3v.8h-57.3z" fill-rule="evenodd"/>
<path d="M257.7 134.1h18.7l-.4 2h-18.7z" fill-rule="evenodd"/>
<path d="M349.5 134.1h18.7l.4 2h-18.7z" fill-rule="evenodd"/>
<path d="M303.6 126.3h50.7v.5h-50.7z" fill-rule="evenodd"/>
<path d="M252.7 102.2a.76 .76 0 0 0-.2 .9 .76 .76 0 0 0 .7 .4l-6.9 25.8h-.9z" fill-rule="evenodd"/>
<path d="M315 118.9h13.4v1.2h-13.4z" fill-rule="evenodd"/>
<path d="M341.6 134.1h7.9l.4 2h-8.3z" fill-rule="evenodd"/>
<path d="M276.4 134.1h7.9v2h-8.3z" fill-rule="evenodd"/>
<path d="M329.5 118.9h11.2v1.2h-11.2z" fill-rule="evenodd"/>
<path d="M257.8 133.8l1.2-.5h18.1l-.5 .2-.2 .6h-18.7z" fill-rule="evenodd"/>
<path d="M348.8 133.3h18.1a1.19 1.19 0 0 1 1.3 .8h-18.7l-.3-.6z" fill-rule="evenodd"/>
<path d="M368 129.3h2.1l-.6 6.9a.8 .8 0 0 1-1.1-.8l-.3-1.5-.5-.4z" fill-rule="evenodd"/>
<path d="M256.1 129.3h2.1l.2 4.1-.7 .7a2.53 2.53 0 0 1-.6 2l-.6 .1z" fill-rule="evenodd"/>
<path d="M315.3 119h11v1h-11z" fill-rule="evenodd"/>
<path d="M315.8 119h10v1h-10z" fill-rule="evenodd"/>
<path d="M271.4 93.1h1.8a20.9 20.9 0 0 1 7.8 .5l.5 .7-3.7-.3h-6.3z" fill-rule="evenodd"/>
<path d="M305.9 114.2h46.1v.1h-46.1z" fill-rule="evenodd"/>
<path d="M261.8 94.4l.1-.1a13.2 13.2 0 0 1 6.1-1l3.4-.2 .1 .9z" fill-rule="evenodd"/>
<path d="M245.4 129.3h.9l-1.8 6.9-.8-.1z" fill-rule="evenodd"/>
<path d="M329.8 119h8.8v.6h-8.8z" fill-rule="evenodd"/>
<path d="M341.6 133.3h7.2l.4 .2 .3 .6h-7.9z" fill-rule="evenodd"/>
<path d="M276.6 133.5l.5-.2h7.2v.8h-7.9z" fill-rule="evenodd"/>
<path d="M330.3 119h7.8v.6h-7.8z" fill-rule="evenodd"/>
<path d="M271.5 94h6.3l3.5 .3h-9.8z" fill-rule="evenodd"/>
<path d="M300.8 123.1l.4 .1a2.5 2.5 0 0 0 2.4 3.1v.5a2.9 2.9 0 0 1-2.8-3.7z" fill-rule="evenodd"/>
<path d="M356.7 123.2l.4-.1a2.9 2.9 0 0 1-2.8 3.7v-.5a2.5 2.5 0 0 0 2.4-3.1z" fill-rule="evenodd"/>
<path d="M302.7 116.5h.3l-1.8 6.7-.4-.1z" fill-rule="evenodd"/>
<path d="M354.9 116.5h.2l2 6.6-.4 .1z" fill-rule="evenodd"/>
<path d="M266.4 94.3l5.1-.3v.3z" fill-rule="evenodd"/>
<path d="M352 114.2a3.2 3.2 0 0 1 3.1 2.3h-.2l-.5-1-.8-.7-1.6-.5z" fill-rule="evenodd"/>
<path d="M303.5 115.2l.9-.7 1.5-.3v.1l-1.6 .5-.9 .7-.4 1h-.3z" fill-rule="evenodd"/>
<path d="M325.8 119h.5v1h-.5z" fill-rule="evenodd"/>
<path d="M315.3 119h.5v1h-.5z" fill-rule="evenodd"/>
<path d="M338.1 119h.5v.6h-.5z" fill-rule="evenodd"/>
<path d="M329.8 119h.5v.6h-.5z" fill-rule="evenodd"/>
<path d="M255.3 96.6a8.8 8.8 0 0 1 5.9-2.1h-.2a7.5 7.5 0 0 0-7.7 5.4l.8-1.9z" fill-rule="evenodd"/>
<path d="M253.5 99.5l-.2 .4z" fill-rule="evenodd"/>
<path d="M253.3 99.9l-.6 2.3z" fill-rule="evenodd"/>
<path d="M253.2 103.5l.7-.1 .6 .1-.6-.1z" fill-rule="evenodd"/>
<path d="M370.5 103.6l2.1 .4z" fill-rule="evenodd"/>
<path d="M372.6 104h.1z" fill-rule="evenodd"/>
<circle cx="307.9" cy="120.3" r="2.3"/>
<circle cx="349.9" cy="120.3" r="2.3"/>
</g>
<g fill="none" stroke="#000" stroke-width=".3">
<path d="M296.4 76.6h44.8M309.4 76l3.5 .6-3.5 .6zM312.9 75.6v80.8M334.2 75.6v44M334.2 76.6l3.5-.6v1.2zM253.3 99.9l-7.9 29.4M253.3 99.9l-.6 2.3a.76 .76 0 0 0-.2 .9 .76 .76 0 0 0 .7 .4M253.5 99.5l-.2 .4M265.5 99.5a10 10 0 0 0-8.7 2.6l-.3 .3M265.5 99.5l101.2 3.6M265.8 94.3h94.3l4.4 .2M265.8 94.3l-.3 5.2"/>
<path d="M265.8 94.3l101.1 3.7M265.8 94.3l-4.8 .2a7.5 7.5 0 0 0-7.7 5.4M271.4 93.1l.1 1.2M271.4 93.1l-1.7 .1a20.8 20.8 0 0 0-7.7 1.1l-.2 .1M271.4 93.1h1.8a20.9 20.9 0 0 1 7.8 .5l.5 .7M271.4 93.1h.1M281.3 94.3a77.9 77.9 0 0 0-14.9 0M296.5 82.2h31.3M309.4 81.6l3.5 .6-3.5 .6zM320.8 81.1v38.9M320.8 82.2l3.5-.6v1.2zM364.5 94.5l1.6 .3"/>
<path d="M364.5 94.5l2.7 .4a7.1 7.1 0 0 1 5.1 4.3M366.1 94.8l.8 3.2M366.1 94.8a7 7 0 0 1 6.5 5.2l.8 3.1M366.9 98a7 7 0 0 1 6.5 5M366.9 98l-.2 5.1M252.5 103.1h.1M253.2 103.5l.7-.1 .6 .1M253.2 103.5l-8.7 32.7M254.5 103.5l2 32.7M256.5 102.4a1.74 1.74 0 0 1-2 1.1M256.5 102.4l1.9 31M302.7 116.5l-1.9 6.6"/>
<path d="M302.7 116.5h.3M303 116.5l-1.8 6.7M305.9 114.2l-1.2 .2-.8 .4-.8 .9-.4 .8M305.9 114.3l-1.6 .5-.9 .7-.4 1M305.9 114.3h46.1M305.9 114.2v.1M305.9 114.2h46.1M312.7 116.6a3.2 3.2 0 0 1 2.2-1h28a3.2 3.2 0 0 1 3.2 3.2 6.5 6.5 0 0 1-.5 4.8 3.2 3.2 0 0 1-2.7 1.4h-28a3.2 3.2 0 0 1-3.2-3.2 6.5 6.5 0 0 1 .6-4.8zM314.9 118.6h28v3.4h-28zM315 118.9h13.4v1.2h-13.4zM315.3 119h11v1h-11zM315.8 119v1"/>
<path d="M325.8 119v1M329.5 118.9h11.2v1.2h-11.2zM329.8 119h8.8v.6h-8.8zM330.3 119v.6M338.1 119v.6M352 114.3l1.6 .5 .8 .7 .5 1M352 114.2a3.2 3.2 0 0 1 3.1 2.3M352 114.2v.1M354.9 116.5l1.8 6.7M355.1 116.5l2 6.6M355.1 116.5h-.2M366.7 103.1l2.3 .1 1.5 .4"/>
<path d="M370.5 103.6l-2.9 29.9M370.5 103.6l2.1 .4M372.6 104h.1M372.6 104l-3.1 32.2M372.7 104l8.7 32.2M373.4 103l.2 .7M373.4 103v.1M373.6 103.7l-.1 .2-.8 .1M373.6 103.7l8.6 32.4M374.6 107.4l1.8 .2 .5 8.4M243.6 136.1h.1M243.6 136.1a1 1 0 0 0 1 1.2"/>
<path d="M243.6 136.1l.9 .1M244.5 136.2l.2 .8 .5 .3M244.5 136.2h12M244.6 137.3h136.7M245.4 129.3h135M245.4 129.3l-1.8 6.8M257.2 136.1a.94 .94 0 0 0 .6 1.2 1 1 0 0 1-1.3-1.1M257.2 136.1l-.7 .1M257.3 136.1h-.1M257.3 136.1h111.3M257.7 134.1h110.5M257.7 134.1l-.4 2"/>
<path d="M258.4 133.4l-.7 .7M258.4 133.4l109.2 .1M277.1 133.3l-.6 .5-.5 2.3 .1 .8 .6 .4M284.3 133.3v4M300.8 123.1l.4 .1M300.8 123.1a2.9 2.9 0 0 0 2.8 3.7M301.2 123.2a2.5 2.5 0 0 0 2.4 3.1M303.6 126.8h50.7M303.6 126.3h50.7M303.6 126.3v.5M328.9 126.8v29.6M341.6 133.3v4"/>
<path d="M348.8 133.3l.6 .5 .5 2.3-.2 .8-.5 .4M354.3 126.3v.5M356.7 123.2a2.5 2.5 0 0 1-2.4 3.1M357.1 123.1a2.9 2.9 0 0 1-2.8 3.7M357.1 123.1l-.4 .1M367.6 133.5l.6 .6M368.2 134.1l.4 2M368.6 136.1h.1M368.6 136.1l.9 .1M368.6 136.1a.95 .95 0 0 1-.6 1.2 1.02 1.02 0 0 0 1.5-1.1M369.5 136.2h11.9M381.4 136.2l-.2 .8-.5 .3"/>
<path d="M382.2 136.1h.1M382.2 136.1l-.8 .1M382.2 136.1l-.1 .8-.8 .4M305.9 155.4h43.3M309.4 154.8l3.5 .6-3.5 .6zM328.9 155.4l3.5-.6v1.2z"/>
<circle cx="307.9" cy="120.3" r="2.3"/>
<circle cx="349.9" cy="120.3" r="2.3"/>
</g>
<path d="M309.4 76l3.5 .6-3.5 .6zM334.2 76.6l3.5-.6v1.2zM309.4 81.6l3.5 .6-3.5 .6zM320.8 82.2l3.5-.6v1.2zM309.4 154.8l3.5 .6-3.5 .6zM328.9 155.4l3.5-.6v1.2z" fill="#000"/>
<g fill="#fff">
<path d="M83.7 73l1-.6 1.2-.2 39.8-.9-.9 101.2-41.7-94.4a4.3 4.3 0 0 1 .6-5.1z" fill-rule="evenodd"/>
<path d="M108.4 73l-6.9 10.7 1.7-.1a10.4 10.4 0 0 1 6.1-9.1l8.6 19.9a11.7 11.7 0 0 0 5.9-15.4 11.7 11.7 0 0 0-15.4-6zM105.1 75.2a11.7 11.7 0 0 0-1.6 15 11.7 11.7 0 0 0 14.4 4.2l-8.6-19.9a10 10 0 0 1 13.6 6.4 10 10 0 0 1-8.2 12.6 10 10 0 0 1-11.4-9.9l-1.8 .1 6.9-10.7-1.2 .6z" fill-rule="evenodd"/>
<path d="M125.7 71.1l6.2 .3-1 104.5a14.2 14.2 0 0 0-6.2-3.6z" fill-rule="evenodd"/>
<path d="M76.9 77.7l6.2 .2-1 101.2-6.2-.3z" fill-rule="evenodd"/>
<path d="M108.4 73l9.5 21.4a11.7 11.7 0 0 0 5.9-15.4 11.7 11.7 0 0 0-15.4-6zM105.1 75.2a11.7 11.7 0 0 0-1.6 15 11.7 11.7 0 0 0 14.4 4.2l-9.5-21.4-1.2 .6z" fill-rule="evenodd"/>
<path d="M109.7 75.4l-5.3 8.2 8 .2 4.6 8a9 9 0 0 0 4.6-11.8 9 9 0 0 0-11.9-4.6zM106.6 76.2a10 10 0 0 1 15.5 2.7 10 10 0 0 1-6.4 14.4 10 10 0 0 1-12.4-9.7h1.1l5.3-8.2a9 9 0 0 0-4.5 11.8 9 9 0 0 0 11.8 4.6l-7.1-16a8.5 8.5 0 0 0-4.3 11.2 8.5 8.5 0 0 0 11.2 4.4l-11.9-7.8h-1.6a10 10 0 0 1 3.3-7.4zM109.9 75.8l2.5 8a1 1 0 0 0 1.6 .6 1 1 0 0 0-.1-1.7 1 1 0 0 0-1.5 .8v.3l-7.5-.2 11.9 7.8a8.5 8.5 0 0 0 4.3-11.2 8.5 8.5 0 0 0-11.2-4.4z" fill-rule="evenodd"/>
<path d="M85.3 65.5l39.8-.9 .6 6.5-39.8 .9z" fill-rule="evenodd"/>
<path d="M82.1 179.1l38.9-.9 .5 6.5-38.8 .9z" fill-rule="evenodd"/>
<path d="M109.7 75.4l7.3 16.4a9 9 0 0 0 4.6-11.8 9 9 0 0 0-11.9-4.6zM106.8 77.4a9 9 0 0 0-.7 11.4 9 9 0 0 0 10.9 3l-7.3-16.4-1 .5z" fill-rule="evenodd"/>
<path d="M107.2 77.8a8.5 8.5 0 0 0-.8 10.7 8.5 8.5 0 0 0 10.4 2.9l-6.9-15.6-1 .5zM109.9 75.8l6.9 15.6a8.5 8.5 0 0 0 4.3-11.2 8.5 8.5 0 0 0-11.2-4.4z" fill-rule="evenodd"/>
<path d="M75.8 182.6l.1 1 .7 1.1-.7-1.1z" fill-rule="evenodd"/>
<path d="M78 65.4l-1.3 1.2z" fill-rule="evenodd"/>
<path d="M131.2 65.5l.7 1.1 .1 1-.1-1z" fill-rule="evenodd"/>
<circle cx="113.4" cy="114.6" r="1.65"/>
<circle cx="113.4" cy="98.6" r="1.65"/>
<circle cx="113.4" cy="106.6" r="1.65"/>
<circle cx="113.4" cy="106.6" r="1.2"/>
<circle cx="113.4" cy="114.6" r="1.2"/>
<circle cx="113.4" cy="98.6" r="1.2"/>
<circle cx="113.4" cy="83.6" r="1"/>
</g>
<g fill="none" stroke="#110f0d" stroke-width=".3">
<path d="M76.9 77.7l-1 101.1M76.9 77.7l6.2 .2M83.1 77.9l41.6 94.4M83.1 77.9l-1 101.2M85.3 65.5l-4.5-.4a2.42 2.42 0 0 0-3.4 .9l-.4 .3a2.32 2.32 0 0 0-.6 3.3l.4 3.1 .1 5M85.3 65.5l.6 6.5M85.9 72a3.8 3.8 0 0 0-2.8 5.9M125.1 64.6h2.8a3.2 3.2 0 0 1 4 4.1v2.7M125.1 64.6l.6 6.5M125.1 64.6l-39.8 .9M125.7 71.1l-1 101.2M125.7 71.1l6.2 .3"/>
<path d="M125.7 71.1l-39.8 .9M131.9 71.4l-1 104.5M103.3 83.6l-1.8 .1M103.3 83.6l9.1 .2M75.9 178.8v2.7a3.2 3.2 0 0 0 4.1 4.1h2.7M75.9 178.8l6.2 .3M82.1 179.1l.6 6.5M121 178.2l.5 6.5M121 178.2l-38.9 .9M124.7 172.3a4.1 4.1 0 0 1-3.7 5.9M124.7 172.3l2.9 1.3a8 8 0 0 1 3.3 2.3M130.9 175.9a23.1 23.1 0 0 0 .8 6.5 6.9 6.9 0 0 1-3 3.1l-3.7-.7-3.5-.1"/>
<path d="M121.5 184.7l-38.8 .9"/>
<circle cx="113.2" cy="83.7" r="11.7"/>
<circle cx="113.3" cy="83.7" r="10"/>
<circle cx="113.4" cy="83.6" r="8.5"/>
<circle cx="113.4" cy="83.6" r="9"/>
<circle cx="113.4" cy="83.6" r="1"/>
<circle cx="113.4" cy="98.6" r="1.2"/>
<circle cx="113.4" cy="98.6" r="1.65"/>
<circle cx="113.4" cy="106.6" r="1.2"/>
<circle cx="113.4" cy="114.6" r="1.2"/>
<circle cx="113.4" cy="114.6" r="1.65"/>
<circle cx="113.4" cy="106.6" r="1.65"/>
</g>
<g fill="#b936a2">
<path d="M118.1 106.5a.82 .82 0 0 1 1.4 .3l-.1 .1a1.01 1.01 0 0 0-1.3-.1z" fill-rule="evenodd"/>
<path d="M117 105.1a2.46 2.46 0 0 1 3.7 .2l-.4 .1a2.26 2.26 0 0 0-3.1 0z" fill-rule="evenodd"/>
<path d="M117.6 105.8a1.57 1.57 0 0 1 2.5 .3l-.5-.1a1.86 1.86 0 0 0-2 .1z" fill-rule="evenodd"/>
<circle cx="118.8" cy="107.5" r=".37"/>
</g>
<g fill="#b936a2">
<path d="M117.7 113.4h.3a1.4 1.4 0 0 0 .2 1.9 1.02 1.02 0 0 0 1.4-.4 1.02 1.02 0 0 0-.2-1.3v-.2a1.18 1.18 0 0 1 .8 1.1 1.18 1.18 0 0 1-.7 1.1 1.4 1.4 0 0 1-1.9-.3 1.4 1.4 0 0 1 .1-1.9z"/>
<path d="M118.6 112.8l.4 .2-.1 1-.2 .3-.2-.3z"/>
<path d="M117.8 97.9h.2a.97 .97 0 0 0 .9 1.4 .97 .97 0 0 0 .9-1.4 .86 .86 0 0 1-.2 1.4l-.6 .3v.4l.4 .1v.2h-1.1v-.3h.4v-.4a1.31 1.31 0 0 1-.9-1.7z"/>
<path d="M118.7 96.9l.2-.1 .3 .3v1.3l-.3 .3-.3-.3zM118.4 96.8l-.1 1.6a.58 .58 0 0 0 .6 .6 .58 .58 0 0 0 .6-.6v-1.3a.57 .57 0 0 0-.4-.6 .57 .57 0 0 0-.7 .3z"/>
</g>
<path d="M115.1 116.9v9.3M117.2 116.9v9.3M115.1 124.2h2" fill="none" stroke="#ed1d24" stroke-width=".3"/>
<g fill="#ed1d24">
<path d="M115.1 124.1l.7-.4v1z"/>
<path d="M116.5 123.7l.7 .5-.7 .5z"/>
</g>
<path d="M82.3 174.5v23M83.1 195.6h2.9" fill="none" stroke="#ed1d24" stroke-width=".3"/>
<g fill="#ed1d24">
<path d="M82.2 195.5l1-.4v1z"/>
<path d="M85.6 195.1l1 .5-1 .5z"/>
</g>
<path d="M64.5 178.9h19.9M66.4 175v3" fill="none" stroke="#ed1d24" stroke-width=".3"/>
<g fill="#ed1d24">
<path d="M66.4 174.3l.5 .9h-1z"/>
<path d="M65.9 177.9h1l-.5 1z"/>
</g>
<path d="M44.7 15.6v157.5M86.5 16.9v157.5" fill="none" stroke="#0f0" stroke-width=".64" stroke-linecap="butt"/>
<path d="M67.9 17v153.5" fill="none" stroke="#0f0" stroke-width=".63" stroke-linecap="butt"/>
<path d="M77.7 59.2l-1.7 157.5z" fill="#0ff" stroke="#0ff" stroke-width=".64" stroke-linecap="butt"/>
<path d="M64.5 174.2h24.8M86.8 164.2v33.2" fill="none" stroke="#ed1d24" stroke-width=".3"/>
<g fill="#b936a2">
<path d="M315.5 110.4l.8 .2a.35 .35 0 0 1 .5-.2 .35 .35 0 0 1 .2 .4v1.1h-.3l-.1-1.3-.2 .2v1.1h-.3l-.1-1.3-.2 .1v1.2h-.3z"/>
<path d="M319.1 110.6l.8-.1 .3 .3-.2 .1a.47 .47 0 0 0-.8-.2 .47 .47 0 0 0 0 .8l.4 .2 .6-.2a.72 .72 0 0 1-1.1 .3 .72 .72 0 0 1 0-1.2z"/>
<path d="M320.9 110.4h.2v.3l.8-.3-.1 .3-.7 .2v1h-.2z"/>
<path d="M324.1 110.1l.8-.2 .4 .5-.3 .1a.4 .4 0 0 0-.4-.4 .4 .4 0 0 0-.4 .5 .4 .4 0 0 0 .6 .2 .64 .64 0 0 1 .1 1.2 .64 .64 0 0 1-1-.5l.3-.2a.42 .42 0 0 0 .4 .5 .42 .42 0 0 0 .4-.5 .42 .42 0 0 0-.5-.3l-.5-.3z"/>
<path d="M329.9 109.9h.3l.8 1.5v-1.5h.2v2h-.2l-.8-1.5v1.5h-.3z"/>
<path d="M333.3 110.4h.2l.1 .2a.53 .53 0 0 1 .6-.2 .53 .53 0 0 1 .3 .5v1h-.2v-1a.37 .37 0 0 0-.3-.3 .37 .37 0 0 0-.4 .2v1.1h-.3z"/>
<path d="M338.4 110.1l.8-.2 .4 .4-.2 .1a.4 .4 0 0 0-.5-.4 .4 .4 0 0 0-.3 .5 .4 .4 0 0 0 .5 .3 .64 .64 0 0 1 .2 1.1 .64 .64 0 0 1-1.1-.5l.3-.1a.42 .42 0 0 0 .4 .5 .42 .42 0 0 0 .4-.5 .42 .42 0 0 0-.5-.4l-.5-.3z"/>
<path d="M340 109.9h1.2v.2h-.5v1.6h.5v.2h-1.2v-.2h.4v-1.6h-.4z"/>
<path d="M341.6 109.9h.3l.3 1 .4-1h.3v2h-.2v-1.7l-.4 1.1-.5-1 .1 1.6h-.3z"/>
<path d="M317.8 110a.16 .16 0 0 1 .3 0 .16 .16 0 0 1-.3 0zM317.3 110.4h.8v1.3h.5v.2h-1.3v-.2h.6v-1h-.6z"/>
<path d="M322.4 111.1a.5 .5 0 0 0 1 0 .5 .5 0 0 0-1 0zM322.2 111.2a.75 .75 0 0 1 1.5 0 .75 .75 0 0 1-1.5 0z"/>
<path d="M325.9 110.1v1.6a.8 .8 0 0 0 .8-.8 .8 .8 0 0 0-.8-.8zM325.6 109.9h.5a1.01 1.01 0 0 1 .9 1 1.01 1.01 0 0 1-.9 1h-.5z"/>
<path d="M332 111.2a.33 .33 0 0 0 .2 .5 .33 .33 0 0 0 .4-.3v-.3zM331.7 110.6l.5-.2 .5 .1 .2 1.4-.3-.2a.51 .51 0 0 1-.7 .2 .51 .51 0 0 1-.2-.6 .51 .51 0 0 1 .6-.3h.3a.35 .35 0 0 0-.3-.4 .35 .35 0 0 0-.4 .2h-.2z"/>
<path d="M335.1 111.1a.5 .5 0 0 0 1 0 .5 .5 0 0 0-1 0zM334.9 111.2a.74 .74 0 0 1 1.4 0 .74 .74 0 0 1-1.4 0z"/>
</g>
<path d="M342.8 112h29.9" fill="none" stroke="#ed1d24" stroke-width=".31"/>
<path d="M351.4 114h21.4M367.7 114v9" fill="none" stroke="#ed1d24" stroke-width=".3"/>
<g fill="#ed1d24">
<path d="M367.6 114l.5 1h-1z"/>
<path d="M367.2 111h1l-.5 1z"/>
</g>
<path d="M46.7 47.2h38.6" fill="none" stroke="#000" stroke-width=".3"/>
<g fill="#000">
<path d="M45 47.2l2.1-.7a1.13 1.13 0 0 0 0 1.5z" fill-rule="evenodd"/>
<path d="M84.9 46.5l2.1 .7-2.1 .8a1.13 1.13 0 0 0 0-1.5z" fill-rule="evenodd"/>
</g>
<g fill="#b936a2">
<path d="M86.7 169.6h1.6l1 2.7 1.1-2.7h1.5l-1.8 4.4h-1.6z"/>
<path d="M92.1 168.3h4.2v1l-1.2 1.3a1.78 1.78 0 0 1 1.4 2 1.78 1.78 0 0 1-2 1.5l-1.3-.1-1.3-.5 .5-1.2 .5 .3a1.32 1.32 0 0 0 2-.4 .67 .67 0 0 0-.9-.6h-.6v-1l1-1.1h-2.3z"/>
<path d="M96.4 119.4l2.8 1.6-.9 1.5-1.3-.8-1.3 2.3-1.5-.9z"/>
<path d="M93.9 126.2h4.5v6a2.29 2.29 0 0 1-2.2 2 2.29 2.29 0 0 1-2.3-2z"/>
<path d="M88.1 136.7l.6-.3 1.1-.3h7.9l.5 .3v2.8l-.2 .4h-7.1a.92 .92 0 0 0-.9 1.3 .91 .91 0 0 0 .7 1.2l7.3 .1 .2 .4v2.6l-.1 .2-.4 .2h-7.6a3.2 3.2 0 0 1-3.1-3.7l.1-3.1 .4-1.3z"/>
<path d="M88.1 148a3.1 3.1 0 0 1 2.3-.9h4.7a2.94 2.94 0 0 1 3.1 3.5v5.2l-.1 .3-.4 .1h-2l-.4-.2v-4.5l-.2-.7-.6-.2h-3.6l-.7 .4-.1 1.8 2.8 .2 .1 3.1-.5 .2-5.1-.1-.2-.3v-5a4.3 4.3 0 0 1 .9-2.9z"/>
<path d="M88.1 158.5l.5-.4 1.1-.4h5.4a3.1 3.1 0 0 1 3.1 3.8v4.8l-.2 .4-2.2 .1-.5-.3v-4.4l-.3-.7-4.2-.2-.6 .3-.1 1.9 2.8 .1 .1 3.1-.5 .3h-4.7l-.6-.4v-5.2a4.3 4.3 0 0 1 .9-2.8z"/>
<path d="M87.1 126.2h4.6v3.7a4.9 4.9 0 0 1-.4 3.5 2.37 2.37 0 0 1-2.5 .7 2.37 2.37 0 0 1-1.7-1.9z"/>
<path d="M86.3 121l2.9-1.5 2.1 3.6-1.5 .9-1.3-2.2-1.3 .7z"/>
</g>
<g font-size="5">
<text x="229.5" y="233.8">AUTHOR NAME</text>
<text x="289.4" y="233.8">DRAWING TITLE</text>
<text x="349.5" y="245.8">A3</text>
<text x="369.5" y="245.8">X / Y</text>
<text x="389.5" y="245.8">SCALE</text>
<text x="349.5" y="257.8">PN</text>
<text x="229.5" y="259.8">FreeCAD DRAWING</text>
<text x="349.5" y="269.8">DN</text>
<text x="349.5" y="281.8">DD/MM/YYYY</text>
<text x="389.4" y="281.8">REV A</text>
</g>
<g font-size="4.5">
<text x="245" y="76.5">Centerline to nanoSIM</text>
<text x="245" y="81.7">Centerline to microSD</text>
<text x="240" y="154.8">Centerline to door centerline</text>
</g>
<g font-size="4.5" fill="#ed1d24">
<text x="356.8" y="109.8">2mm</text>
<text x="118.4" y="125.5">2mm</text>
<text x="29.9" y="175.7">5mm offset from</text>
<text x="40.3" y="181.1">bevel edge</text>
<text x="90.2" y="197.1">5mm offset from bevel edge</text>
</g>
<g font-size="4.2" fill="#0f0">
<text x="48.6" y="20.9">Parallel</text>
<text x="70.6" y="21.1">Parallel</text>
</g>
<text font-size="4.2" x="57.4" y="46.5">45</text>
<g font-size="3.5">
<text x="68.5" y="40.7">58.66</text>
<text x="119.9" y="48">9.50</text>
<text x="198.2" y="77" transform="rotate(-90 198.2 77)">135.00</text>
<text x="204.2" y="76.8" transform="rotate(-90 204.2 76.8)">138.62</text>
<text x="297.1" y="75.7">21.22</text>
<text x="297.2" y="81.2">7.90</text>
<text x="35.9" y="97" transform="rotate(-90 35.9 97)">69.31</text>
<text x="178.9" y="133.8" transform="rotate(-90 178.9 133.8)">8.00</text>
<text x="184.9" y="133.6" transform="rotate(-90 184.9 133.6)">8.00</text>
<text x="190.7" y="133.5" transform="rotate(-90 190.7 133.5)">15.00</text>
<text x="170.3" y="141.3" transform="rotate(-90 170.3 141.3)">10.50</text>
<text x="339" y="154.4">16.00</text>
<text x="98.8" y="215.6">70.00</text>
<text x="97.5" y="223.9">117.33</text>
</g>
<g font-size="3">
<text x="229.5" y="227.8">Created by:</text>
<text x="289.5" y="227.8">Title:</text>
<text x="229.5" y="239.8">Supplementary information:</text>
<text x="349.5" y="239.8">Size:</text>
<text x="369.5" y="239.8">Sheet:</text>
<text x="389.4" y="239.8">Scale:</text>
<text x="349.5" y="251.8">Part number:</text>
<text x="349.5" y="263.8">Drawing number:</text>
<text x="349.5" y="275.8">Date:</text>
<text x="389.5" y="275.8">Revision:</text>
</g>
</svg>
